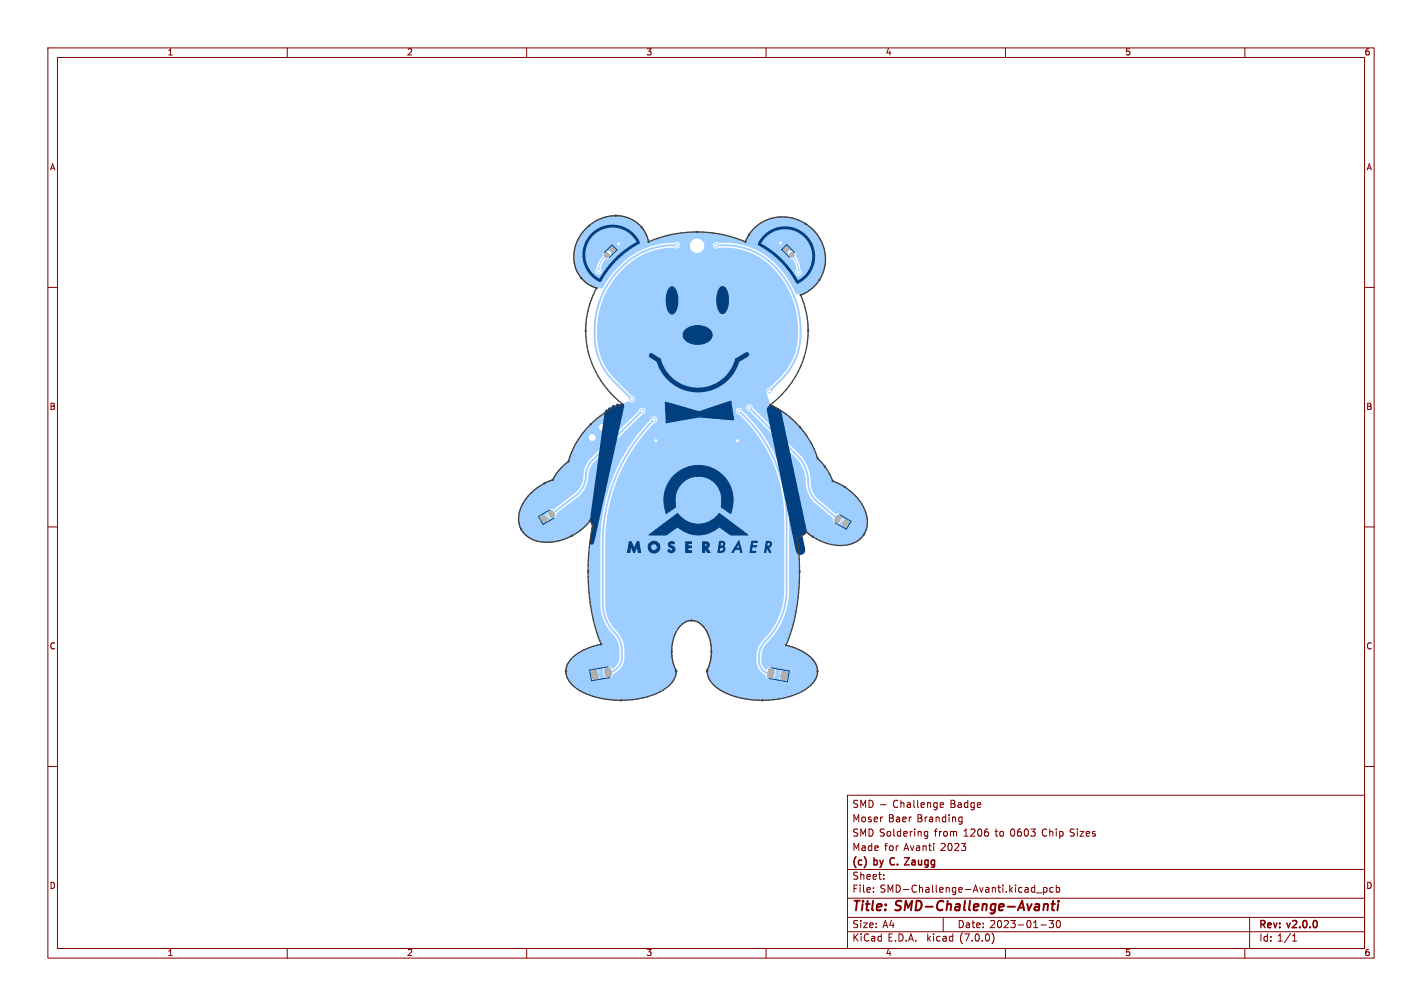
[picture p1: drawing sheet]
<svg xmlns="http://www.w3.org/2000/svg" width="297mm" height="210mm" viewBox="0 0 297 210" stroke-linecap="round" stroke-linejoin="round" font-family="sans-serif">
<g fill="none" stroke="#840000" stroke-width=".21">
<path d="M10 10h277v190h-277zM12 12h273v186h-273zM60 10v2M110 10v2M160 10v2M210 10v2M260 10v2M10 60h2M285 60h2M10 110h2M285 110h2M10 160h2"/>
<path d="M285 160h2M177 166h108v32h-108zM183.9 168h1.1M193 174.3l.3 .3 .5-.1M193.8 173.6v1.2l-.3 .3-.4-.1M193.8 173.6h-.5l-.3 .2M196.4 168.5h.6M196.4 167.6h.5l.2 .3-.7 .2M200.4 171.5h.5M200.4 170.6h.5M200.9 170.6v1.2l-.1 .2-.4 .1M60 198v2"/>
<path d="M110 198v2M160 198v2M177 194.5h108M177 191.5h108M177 187.5h108M177 181.5h108M182.4 186.1v.2M182.4 185.3v.2M184.6 183.4v.2M184.6 182.6v.2M197 191.5v3M207.2 194.7a1.72 1.72 0 0 1 0 2.3"/>
<path d="M210 198v2M215.5 186.2h.6M215.5 185.3h.6M216.1 184.8v1.5M216.5 186.4h1.1M217.4 193.1h1.1M218 185.3h.4l.3 .2-.2 .7h-.5M218 185.3v1.5M219.1 192.2h.9l-.5 .5 .5 .2v.6l-.2 .2-.7-.2M220 185.3h-.5l-.2 .2 .1 .7h.6M220.6 184.8v1.5M220.6 185.3h.4l.3 .2-.1 .7h-.6"/>
<path d="M220.8 192.2h.2a.8 .8 0 0 1 .5 .7 .8 .8 0 0 1-.5 .8 1 1 0 0 1-.2-1.5zM260 198v2M261 191.5v6.5M270 196.5h.8M270 195.4l.4-.4v1.5"/>
</g>
<path d="M218.2 188.8h.6v1.2M219.6 188.7h.8M220 188l-.3 1.8 .1 .1 .4 .1M221 188.7l-.1 1.3M221.1 188v.2" fill="none" stroke="#840000" stroke-width=".4"/>
<path d="M178.8 178.8l-.1 .1M180.5 178.8l.1 .1M188.9 179.1h1l-1 1.5h1" fill="none" stroke="#840000" stroke-width=".3"/>
<g fill="#9dceff" stroke="#9dceff" stroke-width=".21">
<path d="M127.4 52l.5-.4 .5 .7-.6 .4-.5-.5z"/>
<path d="M126.3 53.1l.5-.4 .5 .7-.6 .4-.5-.5z"/>
<path d="M113 107.8l.4-.3 .3 .1 .5 .8v.3l-.5 .3h-.2l-.6-.9z"/>
<path d="M114.6 106.9l.5-.3h.2l.6 .9-.1 .3-.4 .3-.3-.1-.5-.8z"/>
<path d="M123.5 140.1l.9-.2 .3 .1 .2 1.3-.1 .3-.8 .2-.3-.1z"/>
<path d="M126.3 139.7l.9-.3 .3 .1 .2 1.4-.1 .2-.8 .2-.3-.1z"/>
<path d="M176.5 108.6l.3-.1 .5 .4-.6 1.1-.8-.4z"/>
<path d="M174.9 107.6h.2l.6 .4-.7 1.1-.7-.4z"/>
<path d="M163.8 52l.5-.5 .5 .6-.5 .5-.5-.3z"/>
<path d="M164.9 53.1l.5-.5 .6 .6-.6 .6-.5-.4z"/>
<path d="M163.4 140.2h.9l.2 .2-.2 1.4-.2 .2-.8-.2-.2-.2z"/>
<path d="M160.6 139.7l.9 .1 .2 .2-.2 1.3-.2 .2-.8-.1-.2-.2z"/>
<circle cx="145.8" cy="69.3" r=".4"/>
<circle cx="163" cy="50.7" r=".4"/>
<circle cx="129.2" cy="50.9" r=".4"/>
<circle cx="154" cy="92" r=".4"/>
<circle cx="137" cy="92" r=".4"/>
<circle cx="160.7" cy="81.6" r=".4"/>
<circle cx="149.6" cy="51.2" r=".4"/>
<circle cx="131.9" cy="83.3" r=".4"/>
<circle cx="141.4" cy="51.2" r=".4"/>
<circle cx="125" cy="56.6" r=".4"/>
<circle cx="166.7" cy="56.9" r=".4"/>
<circle cx="156.5" cy="85.1" r=".4"/>
<circle cx="154.4" cy="85.8" r=".4"/>
<circle cx="136.6" cy="87.6" r=".4"/>
<circle cx="134.1" cy="85.8" r=".4"/>
</g>
<path d="M141.4 51.2a15.8 15.8 0 0 0-13.9 7.3 18.6 18.6 0 0 0-2.3 16.8l1.1 1.9 .8 1.2 4.8 4.9M149.6 51.2a15.4 15.4 0 0 1 15.6 9.2 18.7 18.7 0 0 1 1 14.3 13 13 0 0 1-2.8 4.3l-2.7 2.7M122.4 99a5.8 5.8 0 0 1-1.7 4.1l-5.5 4.2M134.1 85.8l-10.4 10.3a4.6 4.6 0 0 0-1.3 3.2M136.6 87.6a36.2 36.2 0 0 0-10.7 25.7v12.8a9.2 9.2 0 0 0 3.1 6.7l.4 .8 .4 1.3 .1 2.3a3.2 3.2 0 0 1-2.9 3.2M154.4 85.8a30.3 30.3 0 0 1 9.9 22.4v15a15.4 15.4 0 0 1-4.8 11.1 5 5 0 0 0-.3 5.4 2.01 2.01 0 0 0 1.8 .9M156.4 85l10.1 10.1a8.7 8.7 0 0 1 2.4 6.5l.4 1.4 .8 1.2 4.9 4.1" fill="none" stroke="#9dceff" stroke-width=".4"/>
<path d="M126.7 53.3a4.3 4.3 0 0 0-1.7 3.3M165.4 53.2a4.6 4.6 0 0 1 1.3 3.3" fill="none" stroke="#9dceff" stroke-width=".21"/>
<path d="M122.4 47.7l1.6-1.3 1.7-.9 1.8-.4h1.9a6.8 6.8 0 0 1 5.1 3l.6 1.2 .4 1.2 2.3-.9 2.5-.6 2.6-.4 2.7-.2 2.6 .2 2.6 .4 2.5 .6 2.4 .9 .7-1.5a8.8 8.8 0 0 1 15.4 1.9l.1 .4a7.8 7.8 0 0 1-4.7 10.2v-.2l-.9 .1a19 19 0 0 0-6.9-8.4l-1.2-.7h5.3l.5 .6 .5-.1 .1 .7 .5 .5 .5 .1 .4 .6 .3 1.4-.2 .4a.73 .73 0 0 0 .3 1 .73 .73 0 0 0 1-.3 .73 .73 0 0 0-.3-1l-.3-1.5-.6-1.2v-.5l-.5-.6-1.2-.1v.5h-.5v-.5h-5.8l-1-.5h7.9l-.5-.5-.1 .5h-.5v-.5l-.5 .5h-6.3l-3.2-.9-3.9-.2-.6-.2a.72 .72 0 0 0-.5 1.1 .72 .72 0 0 0 1.1 .1h1.4a13.9 13.9 0 0 1 9.7 4.1l1.1 1.2a18.8 18.8 0 0 1 4.4 12.8 12.5 12.5 0 0 1-3.7 8.9l-2.2 2.2-.6 .3a.97 .97 0 0 0 0 1.1l.7 2.2 2 1.1 2 1.4 1.5 1.4 1.7 2 1.5 2.4 1.2 2.9 1.8 2.1 1.3 2.6 1.6 .7 1.3 .8 1.4 1.1 1.1 1.2 1.2 2 .6 2a4.7 4.7 0 0 1-3.8 5.5 10 10 0 0 1-7.5-1.6l-1.4-1.1-1.9 1.4 .4 3.4 .1 3.5a38.3 38.3 0 0 1-2.8 15.4l2.6 .9 2.1 1.3 1.3 1.3 .4 .8 .1 .8a3.6 3.6 0 0 1-.9 2.7 12.6 12.6 0 0 1-8.3 3.6h-4l-3.8-.6-3-1.3-1.3-.9-1-1h15.7l.4-.2 .2-.8h-.7v1l-15.6-.1a3.6 3.6 0 0 1-.7-2.1l.6-1.8 .3-1.5-.1-1.8-.3-1.8-.7-1.6-.9-1.1-1.1-.8-1.1-.2-1.2 .3-1.1 .8-.9 1.3-.6 1.6-.3 1.8v1.5l.3 1.6 .6 1.7a3.7 3.7 0 0 1-.9 2.4 12.6 12.6 0 0 1-8.3 3.6l-2.9 .1-2.8-.3-2.6-.6-2.5-1.1-1.9-1.4-.6-.9-.4-.8h5l.2 .8 .4 .2 1.1-.3 .2-.2v-.5h-.7v.9h-.5v-.9h-5.7l-.1-.8h5l.1 .3h1.8l-.1-.7-.5-.3v1h-.5v-.9l-.6 .2-.2 .4h-5l.1-.9 .3-.9a8.5 8.5 0 0 1 5.4-3.6l1.6-.4-1.4-4-.9-4.4h2.1l.2 1.9a9 9 0 0 0 2.3 4.3 4.7 4.7 0 0 1 1.5 3.4v1.5a2.41 2.41 0 0 1-1.6 2.4l-.2-.4-.3-.1-1.2 .3-.2 .4 .3 1.4 .2 .3 .3 .1 .9-.2 .3-.2 .1-.5a3.9 3.9 0 0 0 2.4-3.5v-1.5a6.6 6.6 0 0 0-2.3-4.7l-.4-.5a8 8 0 0 1-1.3-4.4v-12.8a35.3 35.3 0 0 1 10.3-25 .71 .71 0 0 0 .6-.8 .71 .71 0 0 0-.8-.6 .71 .71 0 0 0-.6 .7l-3.1 3.7-2.6 3.8-2 4.1-1.5 4.4-.9 4.5-.4 3.5v14.5h-2.1l-.4-3.5-.1-4.6a45.5 45.5 0 0 1 1-8.3l-.5-1.1-1.7 1.8-2.2 1.5-2.4 .9-2.4 .4-2.2-.2-1.6-.6-1.2-.9-.9-1.3-.3-.9h5.4l.6-.4 .2-.4h-.8v.8h-5.4l-.1-.8h4.5l.5 .8v-.8h-5v-.5h6l-.5-.7v.7h-.5v-.7l-.5 .3-.2 .4h-4.3l.2-.9h5.7l.6 1.1 .6 .2 .7-.5 .1-.7 4.8-3.7a6.3 6.3 0 0 0 1.9-4.5 4.1 4.1 0 0 1 1.2-2.6l10-9.9 .5-.2 .2-.5 18.9 .1a.76 .76 0 0 0 .7 .6l2.2 2.3a29.6 29.6 0 0 1 7.2 19.4v15a15.4 15.4 0 0 1-4.9 11l-.8 1.9-.1 1.9a3.4 3.4 0 0 0 1.8 2.9l.5 .7 1 .2 .4-.2h1l.3 .4 .5 .2v-.9h-.7l-.1 .3h-1l.2-.8h2.8l.1-.2-.2-.5-.6-.2v.9h-.5v-1l-.4 .2-.2 .8h-1l.2-.8-.4-.5-1.1-.1-.5 .5a2.29 2.29 0 0 1-1-1.5l-.1-1.2a4.4 4.4 0 0 1 1.5-3.3 15.5 15.5 0 0 0 4.3-10.8v-13.6h10.8l.2 .4 .6 .4h.5l.5-.8h-.5v.7h-.5l-.1-.7h-11.5a31 31 0 0 0-9.7-23.8l-.2-.4-.4-.2h1.3l.2 .5 .5 .2 9.7 9.7a7.2 7.2 0 0 1 2.1 5.2l.3 1.8 .8 1.5 .7 .9 3.9 3.3v.5l.2 .3 .8 .4 .5-.4h2.1l-.2-.4-.5-.3v.7h-.5v-.7l-.5 .7h-.4l.5-.8-.2-.5-.6-.4h-.6l-3.8-3.2a5 5 0 0 1-1.5-3.8 8.2 8.2 0 0 0-2.5-5.6l-9.6-9.6a.71 .71 0 0 0-.7-.7 .71 .71 0 0 0-.7 .7h-1.7l-.2 .2-.2 .5h-18.9v-.2a.73 .73 0 0 0-.8-.5 .73 .73 0 0 0-.6 .7l-10.2 10.1-1 1.6-.3 1.6a5.2 5.2 0 0 1-1.5 3.6l-4.7 3.6h-.7l-.6 .4-.2 .4h-5.7l.7-2 1.4-1.9 2.3-1.8 2.6-1.2 1.3-2.1 1.9-1.8 .9-2.5 1.4-2.4h2a.7 .7 0 0 0 1.1 .5 .7 .7 0 0 0 0-1.2 .7 .7 0 0 0-1.1 .5v.2h-2l1.7-2.1h2.4a.71 .71 0 0 0 1.1 .5 .71 .71 0 0 0 0-1.2 .71 .71 0 0 0-1.1 .5v.2h-2.4l1.8-1.8 2.1-1.5 4.7-2.3a.72 .72 0 0 0 1.2-.1 .72 .72 0 0 0-.6-1l-3.4-3.5a12.8 12.8 0 0 1-3.8-9v-1.2a17.6 17.6 0 0 1 11.7-16.6 13 13 0 0 1 4.6-.6v.1a.7 .7 0 0 0 1.1-.4h2a1.5 1.5 0 0 0 2.3 1.2 1.5 1.5 0 0 0 0-2.6 1.5 1.5 0 0 0-2.3 1.2v.2h-2a.73 .73 0 0 0-.4-.8 .73 .73 0 0 0-.8 .1l-2.2 .1-2.2 .5-2.2 .7-2 1.1-1.8 1.4-2.2 2.1-1.5 1.9-1 1.7h-1.2l-1.9-1-1.3-1.1-.9-1.5h3.8v.2a.73 .73 0 0 0 1.1 .4 .73 .73 0 0 0 .1-1.2v-.1a3.4 3.4 0 0 1 1-1.8l.6-.1 .4-.4 .1-.7h.5l.6-.5h-.6v.5h-.5v-.5l-1.2 .1-.4 .5-.1 .5-.8 1.1-.8 2h-3.8l-.6-2.2 .1-2.5h8.6l-.5-.5v.5h-.5v-.6l-.5 .6h-7.1l.9-2.2z" fill="#9dceff"/>
<g fill="#fff" stroke="#fff" stroke-width=".21">
<circle cx="145.8" cy="69.2" r=".2"/>
<circle cx="163" cy="50.7" r=".2"/>
<circle cx="129.2" cy="50.9" r=".2"/>
<circle cx="154" cy="92" r=".2"/>
<circle cx="137" cy="92" r=".2"/>
<circle cx="160.8" cy="81.6" r=".2"/>
<circle cx="149.6" cy="51.2" r=".2"/>
<circle cx="131.9" cy="83.3" r=".2"/>
<circle cx="141.4" cy="51.2" r=".2"/>
<circle cx="125" cy="56.6" r=".2"/>
<circle cx="166.8" cy="56.8" r=".2"/>
<circle cx="156.5" cy="85.1" r=".2"/>
<circle cx="154.4" cy="85.8" r=".2"/>
<circle cx="136.6" cy="87.6" r=".2"/>
<circle cx="134.1" cy="85.8" r=".2"/>
<circle cx="145.6" cy="51.3" r="1.25"/>
<circle cx="123.7" cy="91.3" r=".45"/>
<circle cx="125.8" cy="89.2" r=".45"/>
</g>
<g fill="#b0b0b0" stroke="#b0b0b0" stroke-width=".21">
<path d="M127.4 52l.5-.4 .5 .7-.6 .4-.5-.5z"/>
<path d="M126.3 53.1l.5-.4 .5 .7-.6 .4-.5-.5z"/>
<path d="M113 107.8l.4-.3 .3 .1 .5 .8v.3l-.5 .3h-.2l-.6-.9z"/>
<path d="M114.6 106.9l.5-.3h.2l.6 .9-.1 .3-.4 .3-.3-.1-.5-.8z"/>
<path d="M123.5 140.1l.9-.2 .3 .1 .2 1.3-.1 .3-.8 .2-.3-.1z"/>
<path d="M126.3 139.7l.9-.3 .3 .1 .2 1.4-.1 .2-.8 .2-.3-.1z"/>
<path d="M176.5 108.6l.3-.1 .5 .4-.6 1.1-.8-.4z"/>
<path d="M174.9 107.6h.2l.6 .4-.7 1.1-.7-.4z"/>
<path d="M163.8 52l.5-.5 .5 .6-.5 .5-.5-.3z"/>
<path d="M164.9 53.1l.5-.5 .6 .6-.6 .6-.5-.4z"/>
<path d="M163.4 140.2h.9l.2 .2-.2 1.4-.2 .2-.8-.2-.2-.2z"/>
<path d="M160.6 139.7l.9 .1 .2 .2-.2 1.3-.2 .2-.8-.1-.2-.2z"/>
</g>
<g fill="#004080" stroke="#004080" stroke-width=".21">
<path d="M135.5 111.7l6-4.5a5.3 5.3 0 0 0 8.7 0l6 4.5h-3.6l-2.4-1.7a6.4 6.4 0 0 1-8.7 0l-2.4 1.7z"/>
<path d="M135.7 113.4l.9-.4 .9 .3 .2 .4 .1 .5-.3 .9-.9 .3-.9-.3-.3-.9h.5l.2 .5 .6 .2 .5-.4 .1-.4-.2-.4 .6 .1-1.3-.3-.4 .3-.1 .4h-.5z"/>
<path d="M131.5 113.1h.3l.7 1.4 .6-1.4h.3l.4 2.2h-.5l-.2-1.3-.6 1.4h-.2l-.5-1.4-.3 1.3h-.5z"/>
<path d="M150.4 60a.74 .74 0 0 1 .8-.2 .74 .74 0 0 1 .5 .7 4.4 4.4 0 0 1-.5 4.9l-.4 .1a3.6 3.6 0 0 1-1.1-3.6l.3-1.1z"/>
<path d="M143.2 113.1h1.2v.4h-.7v.5h.7v.4h-.7v.6h.7v.3h-1.2z"/>
<path d="M154.3 112.9l.7 2.4h-.3l-.2-.6h-1l-.3 .6h-.3l.5-.9h1.1l-.3-.9-.5 .9h-.3z"/>
<path d="M139.8 113.2l.5-.2 .6 .3-.2 .3-.4-.2-.2 .2 .9 .8-.1 .6-.4 .4-.6-.1-.4-.3 .3-.3 .4 .3 .3-.2-.1-.3-.8-.5v-.4z"/>
<path d="M150.3 113h.7l.3 .2v.5l-.2 .4 .2 .2 .1 .3-.4 .6-1.1 .1 .1-.2 .9-.1 .3-.3-.2-.4-.6-.1-.2 .9h-.2l.1-1.1h.8l.2-.4-.1-.3-.5-.1-.1 .8h-.3z"/>
<path d="M146.7 113.1h.9l.4 .3 .1 .6-.4 .4 .6 .9h-.5l-.6-.9v.9h-.5v-1.8h.5v.6h.4l.1-.3-.2-.3h-.8z"/>
<path d="M140.8 99.2a7.3 7.3 0 0 1 9.2-.8 7.3 7.3 0 0 1 2.6 8.8l-2-1.4a5 5 0 0 0-6.1-6.2 5.1 5.1 0 0 0-3.4 6.2l-2 1.4a7.4 7.4 0 0 1 1.6-7.8h5.2h-5.2z"/>
<path d="M139.9 60.1a.74 .74 0 0 1 .7-.2 .74 .74 0 0 1 .5 .6 4.5 4.5 0 0 1-.5 5h-.4a3.6 3.6 0 0 1-1-3.5l.3-1.2z"/>
<path d="M160.1 113h.7l.3 .3-.1 .7-.5 .3 .5 1h-.3l-.6-1-.2 1h-.2l.2-1.2 .7-.1 .3-.3-.1-.4-.5-.1-.2 .9h-.2z"/>
<path d="M143.2 68.8a3.6 3.6 0 0 1 5.5 .7 1.77 1.77 0 0 1-1.5 2.2 3.5 3.5 0 0 1-4.5-1.4v-.8z"/>
<path d="M157 113h1.2v.2h-1l-.1 .7h.9v.3h-.9l-.2 .9h1l-.1 .2h-1.2z"/>
</g>
<path d="M139 84l7 2 6.6-2.2 .6 3.8-7.2-.6-6.8 1.2z" fill="none" stroke="#004080" stroke-width=".3"/>
<path d="M156 74l-2 1.2a8.5 8.5 0 0 1-8.2 6.2 8.5 8.5 0 0 1-8.2-6.2l-1.6-1M126.8 86l-3.1 22.7M127.5 85.5l-3.7 26.6M128.2 85.1l-4.2 23.3M129.1 84.7l-5.2 24.4M129.9 84.7l-6.3 28.5M139.4 84.5l5.8 1.7M145.6 86.5l-6 1.1M146.8 86.6l6 .6M149.4 86.2l3.2 .2M152.2 84.4l-6.2 2.1M152.4 85l-3.8 1.2 3.8-.5" fill="none" stroke="#004080" stroke-width="1"/>
<path d="M139.9 85.2l.3 1.8M141 86.2l2.4 .2M161.2 85.6l6 29.2M162.2 86.1l5.3 24.7" fill="none" stroke="#004080" stroke-width="2"/>
<path d="M133.3 50.6a6 6 0 0 0-9.6-1.7 6 6 0 0 0 1.6 9.7 19.8 19.8 0 0 1 8-8M158.6 50.9a19.4 19.4 0 0 1 8 8M158.6 50.9a6 6 0 0 1 9.6-1.6 6 6 0 0 1-1.6 9.6" fill="none" stroke="#004080" stroke-width=".6"/>
<path d="M126.2 52.7l1.6-1.6 1.1 1.1-1.6 1.6M165.9 52.7l-1.6-1.6-1 1 1.6 1.6M114.8 106.5l-2.3 1.3 .9 1.7 2.3-1.4M175.4 107.5l2.3 1.3-.9 1.7-2.3-1.4M127 139.2l-3.8 .7 .3 2.2 3.9-.7M161 139.4l3.8 .7-.3 2.2-3.9-.7" fill="none" stroke="#004080" stroke-width=".21"/>
<path d="M122.4 47.7a7.9 7.9 0 0 1 11.9 .1l.7 1.3 .5 1.4a25.9 25.9 0 0 1 20.2 0 8.6 8.6 0 0 1 15.1-1.4 8.1 8.1 0 0 1-3.6 12.5 19 19 0 0 1-6.3 22.9 18.4 18.4 0 0 1 9.9 11.2 12.1 12.1 0 0 1 3.1 4.7 10.6 10.6 0 0 1 7.2 8.1 4.9 4.9 0 0 1-5.2 5.4 11.6 11.6 0 0 1-7.5-2.9l-1.9 1.4a43.4 43.4 0 0 1-2.3 22.3 9.2 9.2 0 0 1 6.1 3.7 3.6 3.6 0 0 1-.9 4.6 15.9 15.9 0 0 1-11.4 3.2 13.4 13.4 0 0 1-9.4-3.7 2.94 2.94 0 0 1-.4-3.7 8.4 8.4 0 0 0-2-8.6 3.1 3.1 0 0 0-4.7 1.2 9.4 9.4 0 0 0-.3 8.7 4.6 4.6 0 0 1-2.6 3.9 18.6 18.6 0 0 1-18.1-.2 4 4 0 0 1-2-5.1 8.3 8.3 0 0 1 5.5-3.8l1.6-.4a44.9 44.9 0 0 1-1.9-24.9l-.4-1-.2 .3a11.3 11.3 0 0 1-11.3 3.9 4.9 4.9 0 0 1-2.7-7.4 11.4 11.4 0 0 1 6.4-5.2 10.1 10.1 0 0 1 3.2-3.9 18.2 18.2 0 0 1 11.3-11.9 18.9 18.9 0 0 1-5.4-24.3 7 7 0 0 1-3.7-10.4zM141.2 140.1h.1" fill="none" stroke="#404040" stroke-width=".26"/>
<g fill="#404040" stroke="#404040" stroke-width=".21">
<circle cx="128.6" cy="45" r=".13"/>
<circle cx="130" cy="84.4" r=".13"/>
<circle cx="176.4" cy="101.7" r=".13"/>
<circle cx="156.4" cy="49" r=".13"/>
<circle cx="108.8" cy="110.5" r=".13"/>
<circle cx="160.9" cy="84.5" r=".13"/>
<circle cx="129.7" cy="146.2" r=".13"/>
<circle cx="164.2" cy="134.7" r=".13"/>
<circle cx="123.3" cy="108.6" r=".13"/>
<circle cx="145.6" cy="48.4" r=".13"/>
<circle cx="118.2" cy="140.1" r=".13"/>
<circle cx="166.5" cy="112.4" r=".13"/>
<circle cx="140.3" cy="136" r=".13"/>
<circle cx="172.3" cy="97.4" r=".13"/>
<circle cx="119.4" cy="111.9" r=".13"/>
<circle cx="113.7" cy="100.9" r=".13"/>
<circle cx="125.6" cy="134.5" r=".13"/>
<circle cx="173.9" cy="100.4" r=".13"/>
<circle cx="123.4" cy="88.6" r=".13"/>
<circle cx="135.5" cy="50.5" r=".13"/>
<circle cx="148.6" cy="136" r=".13"/>
<circle cx="147.7" cy="140.1" r=".13"/>
<circle cx="167.2" cy="61.6" r=".13"/>
<circle cx="168.3" cy="46.7" r=".13"/>
<circle cx="167" cy="119.3" r=".13"/>
<circle cx="141.2" cy="140" r=".13"/>
<circle cx="170.8" cy="140.1" r=".13"/>
<circle cx="123" cy="47.1" r=".13"/>
<circle cx="122.8" cy="119.3" r=".13"/>
<circle cx="118.7" cy="96.3" r=".13"/>
<circle cx="168.4" cy="111" r=".13"/>
<circle cx="169.8" cy="112.1" r=".13"/>
<circle cx="170.8" cy="95.7" r=".13"/>
<circle cx="167.1" cy="89.2" r=".13"/>
<circle cx="171.1" cy="58.4" r=".13"/>
<circle cx="121.4" cy="58.1" r=".13"/>
<circle cx="124.6" cy="60.1" r=".13"/>
<circle cx="155.7" cy="50.5" r=".13"/>
<circle cx="115.5" cy="100.2" r=".13"/>
<circle cx="123.8" cy="109.7" r=".13"/>
<circle cx="147.7" cy="139.9" r=".13"/>
<circle cx="122.3" cy="69" r=".13"/>
<circle cx="141.2" cy="140.1" r=".13"/>
<circle cx="180.4" cy="111.6" r=".13"/>
<circle cx="168.8" cy="69" r=".13"/>
<circle cx="159.2" cy="146.2" r=".13"/>
<circle cx="144.4" cy="129.5" r=".13"/>
<circle cx="134" cy="47.4" r=".13"/>
</g>
<g font-size="2.8" fill="#840000">
<text x="178" y="190.8">Title:</text>
<text x="187.1" y="190.8">SMD-Challenge-Avanti</text>
</g>
<g font-size="2.1" fill="#840000">
<text x="178" y="171.9">Moser</text>
<text x="178" y="168.9">SMD -</text>
<text x="185.5" y="171.9">Baer</text>
<text x="186.5" y="168.9">Challenge</text>
<text x="191.5" y="171.9">Branding</text>
<text x="198.5" y="168.9">Badge</text>
<text x="178" y="177.9">Made</text>
<text x="178" y="174.9">SMD Soldering</text>
<text x="184.7" y="177.9">for</text>
<text x="188.8" y="177.9">Avanti</text>
<text x="195.2" y="174.9">from</text>
<text x="196.5" y="177.9">2023</text>
<text x="201.3" y="174.9">1206</text>
<text x="208" y="174.9">to 0603</text>
<text x="217.9" y="174.9">Chip</text>
<text x="223.8" y="174.9">Sizes</text>
<text x="178" y="183.9">Sheet:</text>
<text x="178" y="181.1">(c)</text>
<text x="182.6" y="181.1">by C.</text>
<text x="190.1" y="181.1">Zaugg</text>
<text x="178" y="186.6">File:</text>
<text x="183.8" y="186.6">SMD-Challenge-Avanti.kicad_pcb</text>
<text x="178" y="196.8">KiCad</text>
<text x="178" y="194">Size:</text>
<text x="184.3" y="194">A4</text>
<text x="185.4" y="196.8">E.D.A.</text>
<text x="193.6" y="196.8">kicad</text>
<text x="200" y="194">Date:</text>
<text x="200.5" y="196.8">(7.0.0)</text>
<text x="206.7" y="194">2023-01-30</text>
<text x="263" y="194.2">Rev:</text>
<text x="263" y="196.8">Id: 1/1</text>
<text x="269" y="194.2">v2.0.0</text>
</g>
<g font-size="1.8" fill="#840000">
<text x="35" y="11.8">1</text>
<text x="85" y="11.8">2</text>
<text x="135" y="11.8">3</text>
<text x="185" y="11.8">4</text>
<text x="235" y="11.8">5</text>
<text x="285" y="11.8">6</text>
<text x="10.4" y="35.8">A</text>
<text x="285.4" y="35.8">A</text>
<text x="10.3" y="85.8">B</text>
<text x="285.3" y="85.8">B</text>
<text x="10.3" y="135.8">C</text>
<text x="285.3" y="135.8">C</text>
<text x="10.3" y="185.8">D</text>
<text x="285.3" y="185.8">D</text>
<text x="35" y="199.8">1</text>
<text x="85" y="199.8">2</text>
<text x="135" y="199.8">3</text>
<text x="185" y="199.8">4</text>
<text x="235" y="199.8">5</text>
<text x="285" y="199.8">6</text>
</g>
</svg>
